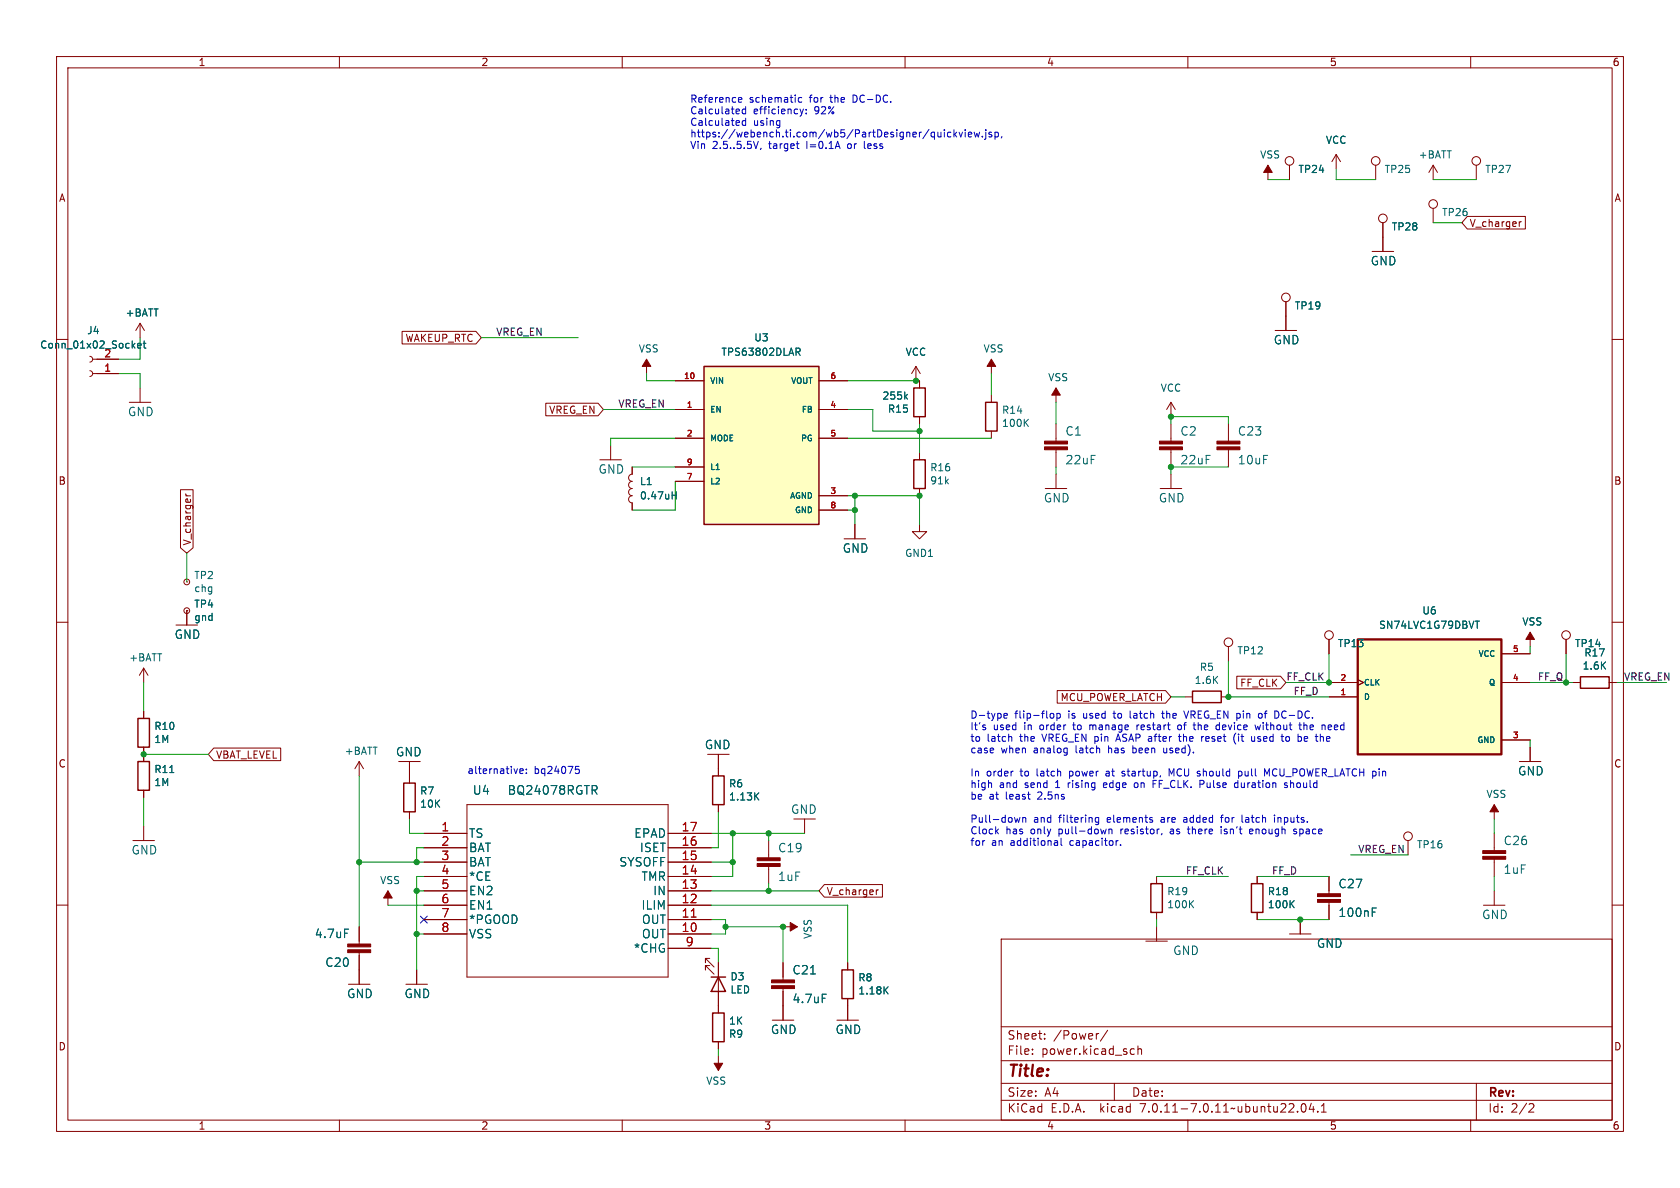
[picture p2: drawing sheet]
<svg xmlns="http://www.w3.org/2000/svg" width="297mm" height="210mm" viewBox="0 0 297 210" stroke-linecap="round" stroke-linejoin="round" font-family="sans-serif">
<g fill="none" stroke="#840000" stroke-width=".18">
<path d="M10 10h277v190h-277zM12 12h273v186h-273zM60 10v2M110 10v2M160 10v2M210 10v2M260 10v2M224.2 29.2v2.6M228 29.2v2.6M236.2 27.3l-.7 1.3M236.2 27.3v2.5M236.2 27.3l.8 1.3"/>
<path d="M243.2 29.2v2.6M244.5 39.4v5.1M253.4 29.2v2.6M253.4 36.8v2.6M253.4 29.2l-.8 1.3M253.4 29.2l.7 1.3M259.4 38.3h10.3v2.2h-10.3l-1-1.1zM261 29.2v2.6M268.6 39.2v.8M268.9 39.2l-.3 .2M24.8 57.2l-.8 1.2M24.8 57.2v2.5"/>
<path d="M24.8 57.2l.7 1.2M71.1 58.6h13l1 1.1-1 1.1h-13zM225.4 58.4h3.8M227.3 53.3v5.1M242.6 44.5h3.8M285 60h2M15.9 63l.3 .1 .2 .4-.2 .4-.3 .1M15.9 65.5l.3 .2 .2 .4-.2 .3-.3 .1M16.4 63.5h4.6M16.4 66h4.6M22.9 71.1h3.8M24.8 68.6v2.5"/>
<path d="M96.5 71.3h9.2l1 1.1-1 1.1h-9.2zM107.9 78.7v2.6M114.3 63.5v2.5M119.4 72.4h5.1M119.4 67.3h5.1M119.4 77.5h5.1M144.8 72.4h5.1M144.8 67.3h5.1M144.8 77.5h5.1M161.9 64.8l-.7 1.2M161.9 64.8v2.5M161.9 64.8l.8 1.2"/>
<path d="M162.6 67.3v1.3M162.6 73.7v1.2M175.3 63.5v2.5M175.3 69.9v1.2M175.3 76.2v1.3M186.7 68.6v2.5M186.7 74.9v3.1M186.7 79.5v3.1M207 71.1v2.6M207 74.9v3.1M207 79.5v3.1M207 71.1l-.8 1.3"/>
<path d="M207 71.1l.8 1.3M217.2 74.9v3.1M217.2 79.5v3.1M31.9 86.6h2.2v10.2l-1.1 1-1.1-1zM32.8 87.7h.9M32.8 87.3l.3 .4M106 81.3h3.9M111.8 82.6v1.2a.64 .64 0 0 0-.7 .7 .64 .64 0 0 0 .7 .6 .64 .64 0 0 0-.7 .6 .64 .64 0 0 0 .7 .7 .64 .64 0 0 0-.7 .6 .64 .64 0 0 0 .7 .6 .64 .64 0 0 0-.7 .7 .64 .64 0 0 0 .7 .6v1.3M119.4 85.1h5.1M119.4 82.6h5.1M144.8 87.6h5.1M144.8 90.2h5.1"/>
<path d="M149.2 95.3h3.8M151.1 92.7v2.6M162.6 92.7v1.3h1.2l-1.2 1.3-1.3-1.3h1.3M162.6 80v1.3M162.6 86.4v1.2M184.8 86.4h3.8M186.7 83.8v2.6M205.1 86.4h3.8M207 83.8v2.6M10 110h2M25.4 118.1v2.6M25.4 118.1l-.8 1.3"/>
<path d="M25.4 118.1l.8 1.3M31.1 110.5h3.8M33 102.9h.1M33 108h.1M33 108v2.5M217.2 114.3v2.5M218.6 119.5h7.8l.9 1.2-.9 1.1h-7.8zM234.9 113v2.6M265.4 115.6h5.1M270.5 111.8v2.5M276.9 113v2.6M285 110h2"/>
<path d="M25.4 125.7v1.3M25.4 132.1v2.5M25.4 139.7v1.3M37.8 132.2h11.8v2.3h-11.8l-1-1.1zM63.5 134.6v2.6M63.5 134.6l-.8 1.3M63.5 134.6l.8 1.3M70.5 134.6h3.8M72.4 134.6v3.8M125.1 133.4h3.8M127 133.4v3.8M186.9 122.1h19.2l.9 1.1-.9 1.1h-19.2z"/>
<path d="M209.5 123.2h1.3M215.9 123.2h1.3M234.9 123.2h5.1M234.9 120.7h5.1M240 120.1l1 .6-1 .5M265.4 120.7h5.1M265.4 130.8h5.1M268.6 134.6h3.8M270.5 132.1v2.5M278.1 120.7h1.3M284.5 120.7h1.2M10 160h2"/>
<path d="M23.5 148.6h3.8M25.4 146.1v2.5M68.6 157.5v2.5M72.4 143.5v1.3M74.9 147.3h7.6M74.9 157.5h7.6M74.9 154.9h7.6M74.9 152.4h7.6M74.9 149.9h7.6M82.5 142.2h35.6v30.5h-35.6zM118.1 147.3h7.6M118.1 157.5h7.6"/>
<path d="M118.1 154.9h7.6M118.1 152.4h7.6M118.1 149.9h7.6M127 142.2v1.3M135.9 148.6v3M135.9 153.2v3M140.3 144.8h3.8M142.2 144.8v2.5M145.7 156.4h10.3v2.2h-10.3l-.9-1.1zM154.9 157.3v.9M155.3 157.3l-.4 .2M204.5 154.9v1.3"/>
<path d="M222.2 154.9v1.3M234.9 154.9v3.1M234.9 159.5v3.1M248.9 148.6v2.5M264.2 142.2v2.6M264.2 147.3v3.1M264.2 151.9v3M264.2 157.5v2.5M285 160h2M61.6 174h3.8M63.5 163.8v3.1M63.5 168.4v5.6"/>
<path d="M71.8 174h3.8M73.7 171.5v2.5M74.9 165.1h7.6M74.9 160h7.6M74.9 162.6h7.6M118.1 165.1h7.6M118.1 160h7.6M118.1 162.6h7.6M118.1 167.6h7.6M125.5 169.4h-.8v.8v-.8l1.5 1.5M125.5 170.7h-.8v.8v-.8l1.5 1.5M127 170.2v8.9"/>
<path d="M138.4 170.2v3M138.4 174.8v5.5M138.4 163.8h2.6M149.9 170.2v1.3M149.9 176.5v3.8M177 166h108v32h-108zM202.6 166.4h3.8M204.5 161.3v1.3M204.5 163.8v2.6M222.2 161.3v1.3M228 165.1h3.8M229.9 162.6v2.5"/>
<path d="M262.3 160h3.8M60 198v2M110 198v2M127 184.2v1.2M127 186.7v2.5M136.5 180.3h3.8M148 180.3h3.8M160 198v2M177 194.5h108M177 191.5h108M177 187.5h108M177 181.5h108"/>
<path d="M182.5 186.3v.1M182.5 185.5v.1M184.7 183.6v.1M184.7 182.8v.1M194.2 182.7l-.2 .1M195.8 182.1l-1.3 2M197 191.5v3M200.1 185.4l.4 .1M200.5 186.3l-.4 .1M201.2 185.5l.2-.1 .3 .1 .1 .9M201.2 184.9v1.5M210 198v2"/>
<path d="M229.4 196.5v.1M230.2 195.2l.2-.1a.81 .81 0 0 1 .6 .6 .81 .81 0 0 1-.3 .8l-.2 .1a.81 .81 0 0 1-.3-1.4zM231.8 195l-.3 1.1h.9M232.2 195.6v1M233 196.5v.1M233.6 196.6h.9M233.6 195.5l.4-.4v1.5M260 198v2M261 191.5v6.5M270.5 195.1l.5 .1 .2 .3-1 1.1h1"/>
<circle cx="228" cy="28.4" r=".76"/>
<circle cx="243.2" cy="28.4" r=".76"/>
<circle cx="244.5" cy="38.6" r=".76"/>
<circle cx="253.4" cy="36.1" r=".76"/>
<circle cx="261" cy="28.4" r=".76"/>
<circle cx="227.3" cy="52.6" r=".76"/>
<circle cx="33" cy="108" r=".51"/>
<circle cx="33" cy="102.9" r=".51"/>
<circle cx="217.2" cy="113.5" r=".76"/>
<circle cx="234.9" cy="112.3" r=".76"/>
<circle cx="276.9" cy="112.3" r=".76"/>
<circle cx="248.9" cy="147.8" r=".76"/>
</g>
<g fill="none" stroke="#006464" stroke-width=".18">
<path d="M24.3 61.1l.6-.1v-.2l-.4-.1-.2 .2 .1 .6h.5M25.3 60.7h.5M25.5 60.3v1.1l.3 .1M140.7 61.5h.5l.3 .3-.2 .3-.6 .1M141 62.2l.5 .6M160.1 70.1l.3 .5M160.4 69.7l-.5 .5M181.3 74.7l.5 .7M181.8 74.1l-.7 .7M118.8 87.5h.8M119.6 86.9v1.3M260.8 109.8h.7"/>
<path d="M30 136.6h.7M105 139.7l.6 .7M105.3 138.9l.3 .3-.1 .3-.2 .2M133.6 140.7l.6 .7M134.2 140.2l-.8 .7M210.5 159.7l.5 .8M211 159.2l-.7 .7M228.3 159.7l.5 .8M228.8 159.2l-.7 .7M60.9 164.3h.7M145.4 175.8h.7M156.5 175l.5 .7"/>
<path d="M157 174.4l-.7 .8M242.6 160.5h.7"/>
</g>
<g fill="none" stroke="#840000" stroke-width=".25">
<path d="M124.5 64.8h20.3v27.9h-20.3zM161.5 68.6h2.1v5.1h-2.1zM174.2 71.1h2.1v5.1h-2.1zM161.5 81.3h2.1v5.1h-2.1zM279.4 119.6h5.1v2.1h-5.1zM24.4 134.6h2v5.1h-2zM24.4 127h2v5.1h-2zM71.4 138.4h2v5.1h-2zM126 137.2h2v5h-2zM210.8 122.2h5.1v2h-5.1zM203.5 156.2h2v5.1h-2zM221.2 156.2h2.1v5.1h-2.1z"/>
<path d="M125.7 172.7h2.6M126 179.1h2v5.1h-2zM127 172.7l1.3 2.6h-2.6zM148.8 171.5h2.1v5h-2.1z"/>
</g>
<g fill="#840000" stroke="#840000" stroke-width=".18">
<path d="M175.3 63.5l.7 1.3h-1.5z"/>
<path d="M133.9 152.7h4v.5h-4z"/>
<path d="M133.9 151.6h4v.5h-4z"/>
<path d="M114.3 63.5l.8 1.3h-1.6z"/>
<path d="M264.2 142.2l.7 1.3h-1.5z"/>
<path d="M139.7 163.1l1.3 .7-1.3 .8z"/>
<path d="M68.6 157.5l.7 1.3h-1.5z"/>
<path d="M126.2 188h1.6l-.8 1.2z"/>
<path d="M136.4 174.2h4.1v.6h-4.1z"/>
<path d="M136.4 173.2h4.1v.5h-4.1z"/>
<path d="M232.9 159h4.1v.5h-4.1z"/>
<path d="M232.9 158h4.1v.5h-4.1z"/>
<path d="M61.5 166.9h4v.5h-4z"/>
<path d="M61.5 167.9h4v.5h-4z"/>
<path d="M270.5 111.8l.8 1.2h-1.6z"/>
<path d="M215.1 79h4.1v.5h-4.1z"/>
<path d="M215.1 78h4.1v.5h-4.1z"/>
<path d="M224.2 29.2l.7 1.3h-1.5z"/>
<path d="M186.7 68.6l.8 1.3h-1.6z"/>
<path d="M184.7 79h4v.5h-4z"/>
<path d="M184.7 78h4v.5h-4z"/>
<path d="M205 79h4v.5h-4z"/>
<path d="M205 78h4v.5h-4z"/>
<path d="M262.1 151.4h4.1v.5h-4.1z"/>
<path d="M262.1 150.4h4.1v.5h-4.1z"/>
</g>
<g fill="#ffffc2" stroke="#ffffc2" stroke-width=".18">
<path d="M124.5 64.8h20.3v27.9h-20.3z"/>
<path d="M240 113h25.4v20.4h-25.4z"/>
</g>
<path d="M122.2 162.1h.9" fill="none" stroke="#a90000" stroke-width=".18"/>
<path d="M240 113h25.4v20.4h-25.4z" fill="none" stroke="#840000" stroke-width=".41"/>
<g fill="none" stroke="#0000c2" stroke-width=".18">
<path d="M130.6 17.3l.4-.1 .2 .3-.7 .2M130.6 18h.5M131.8 18.9v1.2M131.8 19.3h-.3l-.3 .2 .1 .6h.5M141.4 19.3l.3 .8M141.7 17.3l-.3-.1-.3 .3 .2 .5h.4M142 19.3l-.3 .8M142.5 19.3v.2M131.8 20.9v1.3M131.8 21.4l-.3-.1-.3 .3 .1 .5h.5M134.1 25l-.5 1.3M134.5 26.2l-.1 .2"/>
<path d="M140.8 25.4h.5M141.1 26.3h.2M141.7 20.1l-.3 .4M142.5 20v.1M152.8 25v1.1l.2 .2M166.3 23.4v.8M166.3 24.1l-.1 .1h-.3M167 22.9v.2M167 23.4v.8M168.1 23.4h-.4l-.2 .2 .1 .6h.5M168.6 22.9v1.3M168.8 23.7l.3 .5"/>
<path d="M169.1 23.4l-.5 .4M169.6 23.4l.3 .8 .3-.8M170.6 22.9v.2M170.6 23.4v.8M171.2 23.8l.6-.1-.1-.3h-.3l-.2 .1v.7h.5M172.2 23.4l.3 .8 .2-.6 .2 .6 .3-.8M173.7 24.1v.1M174.3 22.9v.2M174.3 23.4v1.1l-.3 .1M175.3 23.4h-.3l-.2 .1 .1 .2 .4 .1v.4h-.5M175.9 23.4h.4l.2 .2-.1 .6h-.5M175.9 23.4v1.2"/>
<path d="M177.1 24.2l-.1 .2M91.9 136.3l.6-.1-.1-.2-.3-.1-.2 .2 .1 .6h.4M93.1 136.6v.1M93.1 136v.1M101.8 136h.4l.2 .2-.1 .5h-.5M101.8 135.5h.6M174.1 128.6l.2 .2-.2 .2M174.1 128.2h.1M175.2 138.4l.1 .8M177.5 126.5l.6-.1-.1-.2-.3-.1-.2 .2v.6h.5M178.7 130.2l.2 .2v.6M185.6 126.4l.3-.3 .3 .1 .1 .2-.1 .5-.3 .1-.3-.3"/>
<path d="M186.9 126.2l.3-.1 .3 .3-.2 .5h-.4M186.9 126.1v1.3M192.7 128.2v.8M192.8 128.2l-.1 .1M195.3 138.4l-.2 .2v.4l.2 .2M195.7 136.3l-.1 .1M195.7 136.7l-.2 .2 .2 .3M195.7 138.7l-.6 .1M197.4 130.7h.6M197.7 129.8l-.4 1.2M198.3 137.1l.4 .1M198.7 136.3l-.4 .2 .1 .2 .3 .1"/>
<path d="M199.8 125.7v1.1l.2 .2M200.3 131.8v1.3M200.3 133l.1 .1M200.4 132.2l-.1 .1M200.9 138.4h-.3l-.1 .2 .1 .5 .3 .1M201 128.2v.8M201.4 128.2l-.4 .2M203.8 138.6h.5M205.4 126.1h.4M205.5 125.7v1.1l.3 .2M205.7 132.2v.7l.4 .2M207.5 135.9l-.4 .9-.4-.9v1.3"/>
<path d="M208.3 130.2h.5M208.5 129.8v1.1l.3 .1M208.7 128.2h-.3l-.2 .2 .1 .5h.4M209.3 125.7l.4 1.3 .4-1.3M210.9 128.2h.5M211.3 129h.1M212.6 138l.3 .2-.1 .3-.7 .1M212.8 130.2l-.3 .1M213.2 130.3v.7M213.8 130.5l-.6 .1M215.2 128.2h.4M215.6 128.9l-.4 .1"/>
<path d="M215.6 127.7v1.3M218.1 130.7l.4 .8M218.3 139.1l.2 .1h.3M218.4 129.7l-.3 .7M218.8 138.4h-.3l-.2 .1M218.8 138v1.2M219 136.4l.3-.1 .3 .3-.2 .5h-.4M219 136.3v1.3M219 129.8v.1M219 130.2v.8M221.8 130.9l-.4 .1M221.8 130.2v.8"/>
<path d="M222.3 131h.2M222.4 130.3v.3M222.7 126.1l.3 .1 .1 .2v.4l-.4 .2M222.8 128.2l-.2 .8-.3-.6-.2 .6M223.6 135.9l.4 .9 .4-.9v1.3M226 125.9l.1 .3-.1 .6M227.6 138.4h-.4l-.1 .2v.1l.5 .2v.3h-.5M227.9 130.3l-.3-.1-.3 .2 .1 .6h.3l.2-.1M228.2 138v1.2M228.2 138.4v.1M229.6 128.2h.5M229.8 128.8l.3 .2"/>
<path d="M230.5 128.3l.4-.1 .2 .1M230.5 127.7v1.3M231.1 130.3l-.3-.1-.2 .2v.6h.5M231.2 130.5l-.6 .1M235.4 128.2h-.4l-.2 .1 .1 .6h.5M235.4 128.5l-.6 .1M176.1 146.9l.4 .5M176.5 146.6l-.5 .4M180.3 144.5l-.2 .9-.3-.6-.2 .6M180.8 144.5v.9M180.8 144.6l.2-.1 .3 .1v.8M186.8 148.6l.2 .2v.6"/>
<path d="M187 149.4h-.5M187 148.9l-.5 .1M187.6 148.2v1.1l.2 .1M194.2 144.6l-.3-.1-.3 .3 .1 .5h.5M194.2 144.5v1l-.1 .2M195.6 146.6l-.3 .8M196 146.6v.8M196 146.7l.2-.1h.3l.1 .8M197.7 148.6l-.3 .1M198.1 149.3v.1M203.7 145v.3M205.4 147.3l-.1 .3"/>
<path d="M207 146.6h-.1M207 146.9l-.1 .2 .1 .3M209.4 144.5l-.1 .1M209.4 144.9l-.2 .2 .2 .3M209.9 146.6h.5M210.1 146.1v1.1l.3 .2M215.8 144.5h.4M215.9 146.1v.2M215.9 146.6v.8M216.2 144.1l-.3 .2v1.1M219.6 144.1v1.1l.1 .2M220.9 147l.6-.1-.1-.3h-.3l-.2 .1 .1 .6h.4"/>
<path d="M225.3 144.1v.1M225.3 144.5v.9M225.9 144.5v.9M226.1 144.5l-.2 .1M229.2 146.6h-.3l-.2 .1 .1 .2 .4 .1v.3h-.5"/>
</g>
<g fill="none" stroke="#009600" stroke-width=".18">
<path d="M224.2 31.8h3.8M236.2 29.8v2h7M253.4 31.8h7.6M253.4 39.4h5M24.8 59.7v3.8h-3.8M85.1 59.7h17.1M21 66h3.8v2.6M106.7 72.4h12.7M114.3 66v1.3h5.1M119.4 77.5h-11.5v1.2M149.9 77.5h25.4M149.9 72.4h4.4v3.8h8.3"/>
<path d="M149.9 67.3h12.7M162.6 74.9v5.1M175.3 66v3.9M186.7 71.1v3.8M207 74.9v-1.2h10.2v1.2M33 97.8v5.1M111.8 82.6h7.6M119.4 85.1v5.1h-7.6M149.9 90.2h1.2M149.9 87.6h12.7v5.1M151.1 87.6v5.1M186.7 82.6v1.2"/>
<path d="M217.2 82.6h-10.2v1.2M217.2 116.8v6.4h17.7M234.9 115.6v5.1h-7.6M270.5 114.3v1.3M276.9 115.6v5.1M25.4 133.4h11.4M25.4 120.7v5M63.5 137.2v26.6M207 123.2h2.5M270.5 130.8v1.3M270.5 120.7h7.6M285.7 120.7h8.9"/>
<path d="M25.4 141v5.1M63.5 152.4h11.4M72.4 144.8v2.5h2.5M73.7 157.5h1.2M74.9 154.9h-1.2v16.6M74.9 149.9h-1.2v2.5M125.7 157.5h19.1M125.7 152.4h3.8M125.7 147.3h16.5M127 143.5v6.4h-1.3M129.5 147.3v7.6h-3.8M135.9 147.3v1.3"/>
<path d="M135.9 156.2v1.3M204.5 154.9h12.7M222.2 154.9h12.7M238.8 151.1h10.1M264.2 144.8v2.5M264.2 154.9v2.6M68.6 160h6.3M73.7 165.1h1.2M125.7 162.6h2.6v2.5h-2.6M125.7 167.6h1.3v2.6M125.7 160h24.2v10.2M128.3 163.8h10.1v6.4"/>
<path d="M204.5 162.6v1.2M222.2 162.6h12.7M127 185.4v1.3"/>
</g>
<path d="M74.3 162l1.2 1.2M75.5 162l-1.2 1.2" fill="none" stroke="#000084" stroke-width=".18"/>
<g fill="#009600" stroke="#009600" stroke-width=".18">
<circle cx="73.7" cy="165.1" r=".46"/>
<circle cx="129.5" cy="147.3" r=".46"/>
<circle cx="207" cy="73.7" r=".46"/>
<circle cx="151.1" cy="90.2" r=".46"/>
<circle cx="151.1" cy="87.6" r=".46"/>
<circle cx="162.6" cy="76.2" r=".46"/>
<circle cx="161.9" cy="67.3" r=".46"/>
<circle cx="162.6" cy="87.6" r=".46"/>
<circle cx="129.5" cy="152.4" r=".46"/>
<circle cx="138.4" cy="163.8" r=".46"/>
<circle cx="135.9" cy="157.5" r=".46"/>
<circle cx="128.3" cy="163.8" r=".46"/>
<circle cx="135.9" cy="147.3" r=".46"/>
<circle cx="73.7" cy="152.4" r=".46"/>
<circle cx="63.5" cy="152.4" r=".46"/>
<circle cx="73.7" cy="157.5" r=".46"/>
<circle cx="25.4" cy="133.4" r=".46"/>
<circle cx="207" cy="82.6" r=".46"/>
<circle cx="217.2" cy="123.2" r=".46"/>
<circle cx="234.9" cy="120.7" r=".46"/>
<circle cx="276.9" cy="120.7" r=".46"/>
<circle cx="229.9" cy="162.6" r=".46"/>
</g>
<text font-size="2.8" fill="#840000" x="178" y="190.9">Title:</text>
<g font-size="2.1" fill="#006464">
<text x="242.2" y="47.1">GND</text>
<text x="225.1" y="61.1">GND</text>
<text x="22.5" y="73.8">GND</text>
<text x="188.3" y="77.2">C1</text>
<text x="208.6" y="77.2">C2</text>
<text x="218.7" y="77.2">C23</text>
<text x="105.7" y="83.9">GND</text>
<text x="188.3" y="82.3">22uF</text>
<text x="208.6" y="82.3">22uF</text>
<text x="218.7" y="82.3">10uF</text>
<text x="184.5" y="89">GND</text>
<text x="204.8" y="89">GND</text>
<text x="148.9" y="97.9">GND</text>
<text x="30.8" y="113.2">GND</text>
<text x="69.9" y="133.9">GND</text>
<text x="124.5" y="132.6">GND</text>
<text x="268.3" y="137.3">GND</text>
<text x="83.5" y="140.7">U4</text>
<text x="89.7" y="140.7">BQ24078RGTR</text>
<text x="82.8" y="148.3">TS</text>
<text x="112.1" y="148.3">EPAD</text>
<text x="139.8" y="144.1">GND</text>
<text x="265.7" y="149.6">C26</text>
<text x="23.2" y="151.3">GND</text>
<text x="82.8" y="150.8">BAT</text>
<text x="82.8" y="153.4">BAT</text>
<text x="82.8" y="155.9">*CE</text>
<text x="109.4" y="153.4">SYSOFF</text>
<text x="113.1" y="150.8">ISET</text>
<text x="113.3" y="155.9">TMR</text>
<text x="137.5" y="150.9">C19</text>
<text x="137.5" y="156">1uF</text>
<text x="265.7" y="154.7">1uF</text>
<text x="82.8" y="158.5">EN2</text>
<text x="82.8" y="161">EN1</text>
<text x="113.3" y="161">ILIM</text>
<text x="115.4" y="158.5">IN</text>
<text x="236.5" y="157.2">C27</text>
<text x="55.6" y="166">4.7uF</text>
<text x="82.8" y="163.5">*PGOOD</text>
<text x="82.8" y="166.1">VSS</text>
<text x="113.4" y="166.1">OUT</text>
<text x="113.4" y="163.5">OUT</text>
<text x="232.7" y="167.8">GND</text>
<text x="236.5" y="162.3">100nF</text>
<text x="261.9" y="162.7">GND</text>
<text x="57.4" y="171.1">C20</text>
<text x="112" y="168.6">*CHG</text>
<text x="140" y="172.5">C21</text>
<text x="207.3" y="169">GND</text>
<text x="61.3" y="176.7">GND</text>
<text x="71.4" y="176.7">GND</text>
<text x="140" y="177.5">4.7uF</text>
<text x="136.2" y="183">GND</text>
<text x="147.6" y="183">GND</text>
</g>
<g font-size="2.1" fill="#a90000">
<text x="77.9" y="147.1">1</text>
<text x="77.9" y="149.6">2</text>
<text x="120.4" y="149.6">16</text>
<text x="120.4" y="147.1">17</text>
<text x="77.9" y="152.1">3</text>
<text x="77.9" y="154.7">4</text>
<text x="120.4" y="154.7">14</text>
<text x="120.4" y="152.1">15</text>
<text x="77.9" y="157.2">5</text>
<text x="77.9" y="159.8">6</text>
<text x="120.4" y="159.8">12</text>
<text x="120.4" y="157.2">13</text>
<text x="77.9" y="162.3">7</text>
<text x="77.9" y="164.8">8</text>
<text x="120.4" y="164.8">10</text>
<text x="120.4" y="162.3">11</text>
<text x="121.1" y="167.4">9</text>
</g>
<g font-size="2.1" fill="#840000">
<text x="178" y="184">Sheet:</text>
<text x="186.2" y="184">/Power/</text>
<text x="178" y="186.7">File:</text>
<text x="184.1" y="186.7">power.kicad_sch</text>
<text x="178" y="196.9">KiCad</text>
<text x="178" y="194.1">Size:</text>
<text x="184.7" y="194.1">A4</text>
<text x="185.7" y="196.9">E.D.A.</text>
<text x="194.6" y="196.9">kicad</text>
<text x="200" y="194.1">Date:</text>
<text x="201.8" y="196.9">7.0.11-7.0.11~ubuntu22.04.1</text>
<text x="263" y="194.3">Rev:</text>
<text x="263" y="196.9">Id:</text>
<text x="267.1" y="196.9">2/2</text>
</g>
<g font-size="1.8" fill="#840000">
<text x="35" y="11.9">1</text>
<text x="85" y="11.9">2</text>
<text x="135" y="11.9">3</text>
<text x="185" y="11.9">4</text>
<text x="235" y="11.9">5</text>
<text x="285" y="11.9">6</text>
<text x="10.3" y="35.9">A</text>
<text x="285.3" y="35.9">A</text>
<text x="259.7" y="40.3">V_charger</text>
<text x="71.6" y="60.6">WAKEUP_RTC</text>
<text x="97" y="73.3">VREG_EN</text>
<text x="10.3" y="85.9">B</text>
<text x="285.3" y="85.9">B</text>
<text x="34" y="96.5" transform="rotate(-90 34 96.5)">V_charger</text>
<text x="187.4" y="124.1">MCU_POWER_LATCH</text>
<text x="219.1" y="121.6">FF_CLK</text>
<text x="10.3" y="135.9">C</text>
<text x="38.1" y="134.3">VBAT_LEVEL</text>
<text x="285.3" y="135.9">C</text>
<text x="146" y="158.4">V_charger</text>
<text x="10.3" y="185.9">D</text>
<text x="285.3" y="185.9">D</text>
<text x="35" y="199.9">1</text>
<text x="85" y="199.9">2</text>
<text x="135" y="199.9">3</text>
<text x="185" y="199.9">4</text>
<text x="235" y="199.9">5</text>
<text x="285" y="199.9">6</text>
</g>
<g font-size="1.8" fill="#0000c2">
<text x="121.9" y="18.2">Reference</text>
<text x="121.9" y="20.3">Calculated</text>
<text x="121.9" y="22.3">Calculated</text>
<text x="132.5" y="18.2">schematic</text>
<text x="133.2" y="20.3">efficiency:</text>
<text x="133.2" y="22.3">using</text>
<text x="143.3" y="18.2">for</text>
<text x="144.1" y="20.3">92%</text>
<text x="147.1" y="18.2">the</text>
<text x="151.2" y="18.2">DC-DC.</text>
<text x="121.9" y="24.4">https://webench.ti.com/wb5/PartDesigner/quickview.jsp,</text>
<text x="121.9" y="26.4">Vin</text>
<text x="125.9" y="26.4">2.5..5.5V,</text>
<text x="136.1" y="26.4">target</text>
<text x="142.8" y="26.4">I=0.1A</text>
<text x="150.3" y="26.4">or</text>
<text x="153.4" y="26.4">less</text>
<text x="171.4" y="127.1">D-type</text>
<text x="171.4" y="129.2">It's</text>
<text x="171.4" y="131.2">to</text>
<text x="174.5" y="131.2">latch</text>
<text x="175.6" y="129.2">used</text>
<text x="179.4" y="127.1">flip-flop</text>
<text x="180.4" y="131.2">the</text>
<text x="181.2" y="129.2">in</text>
<text x="184.1" y="129.2">order</text>
<text x="184.6" y="131.2">VREG_EN pin</text>
<text x="189" y="127.1">is</text>
<text x="190.2" y="129.2">to</text>
<text x="191.8" y="127.1">used</text>
<text x="193.3" y="129.2">manage</text>
<text x="197.4" y="127.1">to</text>
<text x="198" y="131.2">ASAP after</text>
<text x="200.4" y="127.1">latch</text>
<text x="201.8" y="129.2">restart</text>
<text x="206.4" y="127.1">the</text>
<text x="209.3" y="129.2">of</text>
<text x="209.5" y="131.2">the</text>
<text x="210.5" y="127.1">VREG_EN pin</text>
<text x="212.3" y="129.2">the</text>
<text x="213.7" y="131.2">reset</text>
<text x="216.5" y="129.2">device</text>
<text x="219.5" y="131.2">(it</text>
<text x="222.9" y="131.2">used</text>
<text x="223.6" y="129.2">without</text>
<text x="224" y="127.1">of</text>
<text x="227" y="127.1">DC-DC.</text>
<text x="228.5" y="131.2">to</text>
<text x="231.5" y="131.2">be</text>
<text x="231.6" y="129.2">the</text>
<text x="234.9" y="131.2">the</text>
<text x="235.8" y="129.2">need</text>
<text x="82.5" y="136.9">alternative:</text>
<text x="94.4" y="136.9">bq24075</text>
<text x="171.4" y="133.3">case</text>
<text x="171.4" y="137.3">In</text>
<text x="174.4" y="137.3">order</text>
<text x="177" y="133.3">when</text>
<text x="180.5" y="137.3">to</text>
<text x="182.9" y="133.3">analog</text>
<text x="183.5" y="137.3">latch</text>
<text x="189.5" y="137.3">power</text>
<text x="190.4" y="133.3">latch</text>
<text x="196.2" y="137.3">at</text>
<text x="196.4" y="133.3">has</text>
<text x="199.2" y="137.3">startup,</text>
<text x="200.9" y="133.3">been</text>
<text x="206.5" y="133.3">used).</text>
<text x="207.7" y="137.3">MCU should</text>
<text x="220.4" y="137.3">pull</text>
<text x="225.2" y="137.3">MCU_POWER_LATCH pin</text>
<text x="171.4" y="139.4">high</text>
<text x="171.4" y="141.4">be</text>
<text x="174.9" y="141.4">at</text>
<text x="176.7" y="139.4">and</text>
<text x="177.9" y="141.4">least</text>
<text x="181.3" y="139.4">send</text>
<text x="183.7" y="141.4">2.5ns</text>
<text x="186.9" y="139.4">1</text>
<text x="189.3" y="139.4">rising</text>
<text x="195.7" y="139.4">edge</text>
<text x="201.4" y="139.4">on</text>
<text x="204.9" y="139.4">FF_CLK.</text>
<text x="213.4" y="139.4">Pulse</text>
<text x="219.7" y="139.4">duration</text>
<text x="228.8" y="139.4">should</text>
<text x="171.4" y="145.5">Pull-down</text>
<text x="171.4" y="147.6">Clock</text>
<text x="171.4" y="149.6">for</text>
<text x="175.3" y="149.6">an</text>
<text x="177.8" y="147.6">has</text>
<text x="178.8" y="149.6">additional</text>
<text x="182.3" y="147.6">only</text>
<text x="182.7" y="145.5">and</text>
<text x="187.3" y="145.5">filtering</text>
<text x="187.4" y="147.6">pull-down</text>
<text x="189.4" y="149.6">capacitor.</text>
<text x="196" y="145.5">elements</text>
<text x="198.6" y="147.6">resistor,</text>
<text x="205.7" y="145.5">are</text>
<text x="207.5" y="147.6">as</text>
<text x="209.9" y="145.5">added</text>
<text x="210.9" y="147.6">there</text>
<text x="216.8" y="145.5">for</text>
<text x="216.9" y="147.6">isn't</text>
<text x="220.6" y="145.5">latch</text>
<text x="222.2" y="147.6">enough</text>
<text x="226.5" y="145.5">inputs.</text>
<text x="230.2" y="147.6">space</text>
</g>
<g font-size="1.8" fill="#006464">
<text x="222.7" y="28.2">VSS</text>
<text x="234.3" y="25.6">VCC</text>
<text x="250.7" y="28.2">+BATT</text>
<text x="229.4" y="30.8">TP24</text>
<text x="244.7" y="30.8">TP25</text>
<text x="262.5" y="30.8">TP27</text>
<text x="246" y="40.9">TP28</text>
<text x="254.8" y="38.4">TP26</text>
<text x="15.3" y="59.3">J4</text>
<text x="22.1" y="56.2">+BATT</text>
<text x="228.8" y="54.9">TP19</text>
<text x="7" y="61.8">Conn_01x02_Socket</text>
<text x="112.8" y="62.5">VSS</text>
<text x="127.4" y="63.1">TPS63802DLAR</text>
<text x="133.2" y="60.6">U3</text>
<text x="160" y="63.1">VCC</text>
<text x="173.8" y="62.5">VSS</text>
<text x="155.9" y="70.8">255k</text>
<text x="185.2" y="67.6">VSS</text>
<text x="205.1" y="69.4">VCC</text>
<text x="156.9" y="73.2">R15</text>
<text x="177" y="75.7">100K</text>
<text x="177" y="73.4">R14</text>
<text x="164.3" y="83.5">R16</text>
<text x="113" y="86">L1</text>
<text x="113" y="88.5">0.47uH</text>
<text x="164.3" y="85.8">91k</text>
<text x="159.9" y="98.7">GND1</text>
<text x="34.2" y="102.6">TP2</text>
<text x="34.2" y="107.6">TP4</text>
<text x="34.2" y="104.9">chg</text>
<text x="34.2" y="110">gnd</text>
<text x="243.7" y="111.4">SN74LVC1G79DBVT</text>
<text x="251.4" y="108.8">U6</text>
<text x="269" y="110.8">VSS</text>
<text x="22.7" y="117.1">+BATT</text>
<text x="212" y="118.8">R5</text>
<text x="218.7" y="115.9">TP12</text>
<text x="236.4" y="114.6">TP13</text>
<text x="278.3" y="114.6">TP14</text>
<text x="279.7" y="118.6">1.6K</text>
<text x="280" y="116.3">R17</text>
<text x="211.1" y="121.1">1.6K</text>
<text x="27.2" y="131.5">1M</text>
<text x="27.2" y="129.2">R10</text>
<text x="27.2" y="136.9">R11</text>
<text x="60.8" y="133.6">+BATT</text>
<text x="27.2" y="139.2">1M</text>
<text x="74.2" y="140.7">R7</text>
<text x="74.2" y="143">10K</text>
<text x="128.8" y="139.4">R6</text>
<text x="128.8" y="141.7">1.13K</text>
<text x="262.7" y="141.2">VSS</text>
<text x="250.4" y="150.2">TP16</text>
<text x="67.1" y="156.5">VSS</text>
<text x="206.3" y="160.8">100K</text>
<text x="206.3" y="158.4">R19</text>
<text x="224" y="160.8">100K</text>
<text x="224" y="158.4">R18</text>
<text x="143.7" y="166.1" transform="rotate(-90 143.7 166.1)">VSS</text>
<text x="129" y="173.5">D3</text>
<text x="151.6" y="173.7">R8</text>
<text x="129" y="175.8">LED</text>
<text x="151.6" y="176">1.18K</text>
<text x="128.8" y="183.6">R9</text>
<text x="128.8" y="181.3">1K</text>
<text x="124.8" y="191.9">VSS</text>
</g>
<g font-size="1.8" fill="#0f0f0f">
<text x="87.6" y="59.4">VREG_EN</text>
<text x="109.2" y="72.1">VREG_EN</text>
<text x="227.3" y="120.4">FF_CLK</text>
<text x="228.6" y="122.9">FF_D</text>
<text x="271.8" y="120.4">FF_Q</text>
<text x="287" y="120.4">VREG_EN</text>
<text x="209.5" y="154.7">FF_CLK</text>
<text x="224.8" y="154.7">FF_D</text>
<text x="240" y="150.9">VREG_EN</text>
</g>
<g font-size="1.8" fill="#a90000">
<text x="18.3" y="65.8">1</text>
<text x="18.3" y="63.2">2</text>
</g>
<g font-size="1.4" fill="#a90000">
<text x="120.8" y="67.1">10</text>
<text x="146.7" y="67.1">6</text>
<text x="121.3" y="72.1">1</text>
<text x="121.3" y="77.2">2</text>
<text x="146.7" y="72.1">4</text>
<text x="146.7" y="77.2">5</text>
<text x="121.3" y="82.3">9</text>
<text x="121.3" y="84.8">7</text>
<text x="146.7" y="87.4">3</text>
<text x="146.7" y="89.9">8</text>
<text x="267.4" y="115.3">5</text>
<text x="236.9" y="122.9">1</text>
<text x="236.9" y="120.4">2</text>
<text x="267.4" y="120.4">4</text>
<text x="267.4" y="130.6">3</text>
</g>
<g font-size="1.4" fill="#006464">
<text x="125.5" y="68">VIN</text>
<text x="139.7" y="68">VOUT</text>
<text x="125.5" y="73.1">EN</text>
<text x="141.6" y="73.1">FB</text>
<text x="125.5" y="78.2">MODE</text>
<text x="125.5" y="83.3">L1</text>
<text x="141.5" y="78.2">PG</text>
<text x="125.5" y="85.8">L2</text>
<text x="139.5" y="88.4">AGND</text>
<text x="140.4" y="90.9">GND</text>
<text x="261.3" y="116.3">VCC</text>
<text x="241" y="123.9">D</text>
<text x="241" y="121.4">CLK</text>
<text x="263.1" y="121.4">Q</text>
<text x="261.1" y="131.5">GND</text>
</g>
</svg>
